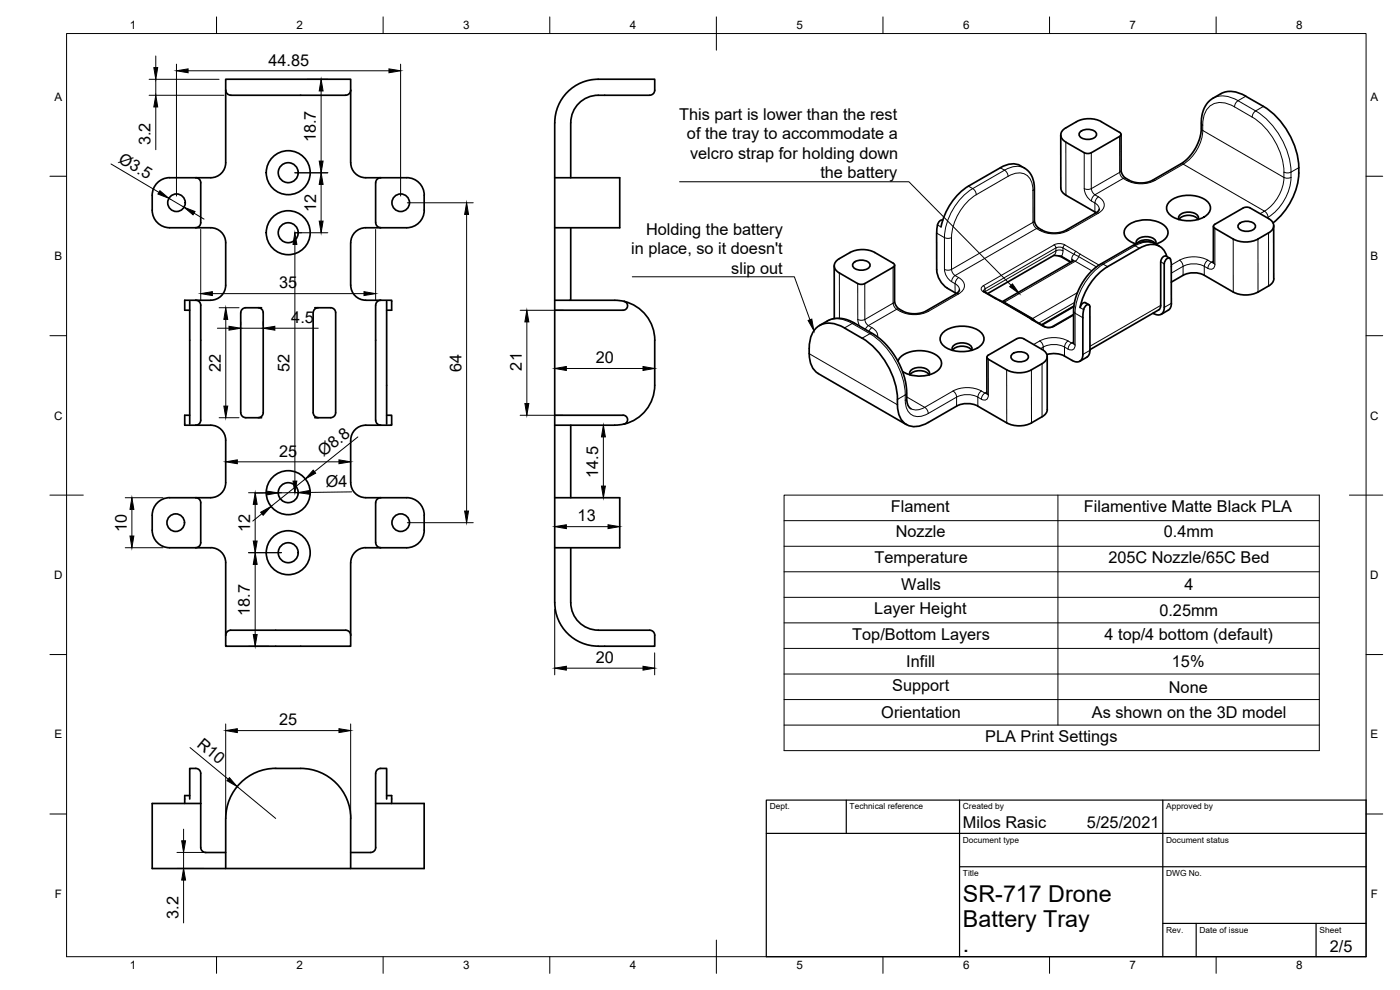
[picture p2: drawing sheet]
<svg xmlns="http://www.w3.org/2000/svg" width="420mm" height="297mm" viewBox="0 0 420 297" stroke-linecap="round" stroke-linejoin="round" font-family="sans-serif">
<!-- layer: Visible -->
<g fill="none" stroke="#000" stroke-width=".51">
<path d="M67.7 27.1v21.7a4.8 4.8 0 0 1-6 4.5h-3M67.7 27.1v-3.3h37.5v3.3M67.8 27.1a2.11 2.11 0 0 0 2.5 1.5h32.4a2.07 2.07 0 0 0 2.5-1.5M105.2 27.1v21.7a4.8 4.8 0 0 0 6.1 4.5h2.9M323.1 36.5l-3.2 1.8a2.27 2.27 0 0 0-1.6 2.2 2.27 2.27 0 0 0 1.6 2.1M324.2 39.6a3.6 3.6 0 0 1 4.8 .3 1.59 1.59 0 0 1-1.7 1.9 2.8 2.8 0 0 1-3.5-1.5zM330.5 36.5l5.5 3.2a.64 .64 0 0 1 .4 .6 .64 .64 0 0 1-.4 .6M330.5 36.5a8.2 8.2 0 0 0-7.4 0M366.4 28.1l-3.3 2-1 1.2-.7 1.1-.8 2.9-.1 3.7-.4 2.5-1.1 2.5-1.5 2.4-1.1 1.2-1.7 1.4-9.3 5.3-2.5 .6-2.5-.2-2.7-1.3-.8-.9-.4-1.2-.1-11M366.4 28.1a7.3 7.3 0 0 1 7.5 .8 31.9 31.9 0 0 1 8.6 5.6 23.8 23.8 0 0 1 7.3 15.8M50.9 53.3h7.8M50.9 53.3a5.3 5.3 0 0 0-5.2 5.3v4.5a5.3 5.3 0 0 0 5.2 5.2h9.5a8.6 8.6 0 0 1 5.7 1.1 4.5 4.5 0 0 1 1.6 3.4v12.8a4.5 4.5 0 0 1-4.5 4.5"/>
<path d="M58.7 53.3a1.49 1.49 0 0 1 1.5 1.5v12a1.49 1.49 0 0 1-1.5 1.5M114.2 53.3h7.8M114.2 53.3a1.49 1.49 0 0 0-1.4 1.5l-.1 12a1.54 1.54 0 0 0 1.5 1.5M122.1 53.3a5.2 5.2 0 0 1 5.2 5.3v4.5a5.3 5.3 0 0 1-5.2 5.2h-9.5a8.5 8.5 0 0 0-5.7 1.1 4.5 4.5 0 0 0-1.6 3.4l-.1 12.8a4.5 4.5 0 0 0 4.6 4.5M166.5 53.3h19.5v15h-19.5M171.3 53.3v-16.5a8.2 8.2 0 0 1 8.2-8.2h14.5a2.31 2.31 0 0 0 2.4-1.1l.1-3.7h-11.7a25.5 25.5 0 0 0-10.6 1.1 13.1 13.1 0 0 0-7.7 11.9v144a13.3 13.3 0 0 0 15 13.1h15v-3.3a2.08 2.08 0 0 0-2.5-1.5h-12.5a8.6 8.6 0 0 1-10.2-8.3v-16.5M300.2 50.3l-9.5 5.5a19.1 19.1 0 0 0-8.3 12.3M300.2 50.3a6.1 6.1 0 0 1 7.8 .5l1.4 1.6 .9 2.5 .3 11.9 .7 1.2 1.6 1.1 2.7 .8h1.5l1.9-.4 10-5.7 .9-1.1M318.3 40.5l.1 15.9 .4 1.2 1.1 1M319.9 58.6l9.1 5.2M336 40.9l-8.5 4.9-.8 .3-1.3-.3-5.5-3.1M389.8 50.3a20.4 20.4 0 0 1-7.8 16.6"/>
<path d="M171.3 68.3v21.8M250.4 79.8v15.8M256.2 78.8a3.6 3.6 0 0 1 4.8 .4 1.59 1.59 0 0 1-1.7 1.8 2.8 2.8 0 0 1-3.4-1.4zM268 79l-5.5-3.2a8.2 8.2 0 0 0-7.4 0l-3.2 1.8a2.27 2.27 0 0 0-1.5 2.2 2.27 2.27 0 0 0 1.5 2.1l5.5 3.2 1.3 .2 .8-.2 8.5-4.9M268 79a.64 .64 0 0 1 .5 .6 .64 .64 0 0 1-.5 .6M268.5 79.6v11l.3 .9 .7 1 2.1 1.2 2.8 .5 2.9-.6 9.6-5.5 .8-.6 .2-.5M281.1 69.9v11a7 7 0 0 0 3.2 5.6M282.9 66a2.02 2.02 0 0 0-1.7 2.5l-.1 1.4M321.3 78.7l-2.8-1.7-2.2-.4-19.9 11.5M322.1 78.2l-21.3 12.3M341 73.1a2.02 2.02 0 0 1 2.4-2.1 2.9 2.9 0 0 1 3.5 1.8l-.1 .4a4.3 4.3 0 0 0 3.7-3.6 4.9 4.9 0 0 0-4.5-3.5 8.7 8.7 0 0 0-8.1 2.2 2.69 2.69 0 0 0 1.2 4.1l1.8 .8M341.2 73.1a4 4 0 0 1 5.6 .1"/>
<path d="M348 73.9l-1.5-.8-1.5-.6h-1.8l-1.8 .5-11.2 6.3-1.5 1-1.9 1.9-2.4 3.3-1.1 2.5-.7 2.1-.4 2.8v10.2M350.2 76.9a4.7 4.7 0 0 0-7.2-2.9l-10.6 6a19.1 19.1 0 0 0-8.2 12.3M351 77.5l-1-.7a1.63 1.63 0 0 0-1.7 1.8v13l-.3 1.2-20.9 12.1M351.3 60.2a9.4 9.4 0 0 1 11.4 .6 2.73 2.73 0 0 1-1.4 4.3 9.5 9.5 0 0 1-10.6-1.1 2.55 2.55 0 0 1 .6-3.8zM354.1 64.5a4.2 4.2 0 0 1 5.4 .3l.1 1a4 4 0 0 0-5.8 0 1.12 1.12 0 0 1 .3-1.3zM364.2 67.9l-.1 11M364.6 67.3l-.3 .2a.61 .61 0 0 0 .3 1M371.9 67.2a3.6 3.6 0 0 1 4.8 .3 1.59 1.59 0 0 1-1.7 1.8 2.8 2.8 0 0 1-3.5-1.4zM380.7 65.6l-5.5-3.2-1.3-.2-.8 .2-8.5 4.9M380.7 65.6a2.26 2.26 0 0 1 1.6 2.1 2.26 2.26 0 0 1-1.6 2.2 12.2 12.2 0 0 1-5.5 2.6h-2.7l-1.7-.4-6.2-3.6M382.2 67.7l.1 15.9-.4 1.2-1.2 1M56.9 90.4v36.8"/>
<path d="M58.7 90.1a1.49 1.49 0 0 1 1.5 1.5M60.2 91.6v33.5a2.04 2.04 0 0 1-1.5 2.5M63.2 90.1h-7.8v3h1.5M77.5 92.3a1.49 1.49 0 0 1 1.5 1.5v30a1.49 1.49 0 0 1-1.5 1.5M78.5 92.3h-4.7a1.49 1.49 0 0 0-1.5 1.5l-.1 30a1.54 1.54 0 0 0 1.6 1.5M94.5 92.3h4.7a1.49 1.49 0 0 1 1.5 1.5v30a1.49 1.49 0 0 1-1.5 1.5M95.5 92.3a1.52 1.52 0 0 0-1.5 1.5v30a1.49 1.49 0 0 0 1.5 1.5M109.7 90.1h7.8v3h-1.5M112.7 91.6v33.5a2.1 2.1 0 0 0 1.5 2.5M114.2 90.1a1.49 1.49 0 0 0-1.4 1.5M116 90.4v36.8M166.5 90.1h18l2.8 .3"/>
<path d="M187.3 90.4a1.34 1.34 0 0 1 1 1.5 1.34 1.34 0 0 1-1.3 1.2h-20.5M187.3 90.4a12 12 0 0 1 9.2 11.7v13.5a12 12 0 0 1-9.2 11.6M245.9 97.7l3.9-2 2.2-.2 1.5 .2 2.9 1.2 5.8 3.4 2.7 2 3.3 3.9 2.3 4.4 1.4 4.6 .4 5.7 .4 1 .7 .7M253.4 98.4l5.3 3.1M253.5 98.4a6.7 6.7 0 0 0-9 .5 12.6 12.6 0 0 0-1.3 9.8l.9 2 1.5 1.4 26.4 15.3M283.3 99.5a9.4 9.4 0 0 1 11.4 .6 2.73 2.73 0 0 1-1.3 4.3 9.5 9.5 0 0 1-10.7-1.1 2.55 2.55 0 0 1 .6-3.8zM284.3 86.5l2.3 1.3M286.6 87.8l.4 .3M295.2 87.3l18.7 10.8 1.1 .1 .8-.2 6.4-3.7M322.3 92l-9.6 5.5M325 95.3v11M325 95.3a4.1 4.1 0 0 1 1.3-3.9l.6 .1 .2 .6v13.6l-.6 1.2-2.5 1.5"/>
<path d="M326.8 91.4l-1-.6a1.52 1.52 0 0 0-1.6 1.5M350.6 93.1l-2.1 1.2M351.5 91v-11.5l-.4-2a1.51 1.51 0 0 0-1.7 1.7v13a1.97 1.97 0 0 1-1 2.2 1.97 1.97 0 0 1-2.3-.4M351.5 91l-.1 1.1-.8 1M355.1 82.6l-3.6 2.1M355.1 82.6a7 7 0 0 1 6.3 0l8.7 5a8.2 8.2 0 0 0 7.4 0l3.2-1.8M258.7 101.5a23.2 23.2 0 0 1 10.6 19.9M269.5 108.4a6.3 6.3 0 0 1 6.2-3.2 7.3 7.3 0 0 1 6.7 2.9 3.1 3.1 0 0 1-2.5 4 10.2 10.2 0 0 1-9-.6M273.4 111.1a4.2 4.2 0 0 1 5.4 .3l.1 1.1a4 4 0 0 0-5.8 0 1.12 1.12 0 0 1 .3-1.4zM286.1 103.7a4.2 4.2 0 0 1 5.5 .3v1.1a4 4 0 0 0-5.7 0 1.14 1.14 0 0 1 .2-1.4zM296.2 107.2v11M296.6 107.8a.64 .64 0 0 1-.4-.6 .64 .64 0 0 1 .4-.6l8.5-5 .9-.2 1.2 .2 5.5 3.2a2.25 2.25 0 0 1 1.6 2.2 2.25 2.25 0 0 1-1.6 2.1 12.3 12.3 0 0 1-5.5 2.7h-2.7l-1.6-.5-6.3-3.5"/>
<path d="M303.7 106.3a3.6 3.6 0 0 1 4.9 .4 1.59 1.59 0 0 1-1.7 1.8 2.8 2.8 0 0 1-3.5-1.4zM314.3 107v15.9l-.4 1.1-1.1 1M325 106.3a1.94 1.94 0 0 1-1 2.1 1.94 1.94 0 0 1-2.2-.2 10 10 0 0 0-4.1-2l-2.1-.1-1.4 .3M56.9 124.6h-1.5v3h3.3M58.7 127.6h1.7a8.5 8.5 0 0 1 5.7 1 4.5 4.5 0 0 1 1.6 3.5v12.7a4.8 4.8 0 0 1-6 4.5h-3M73.7 125.3h4.8M94.5 125.3h4.7M114.2 127.6h-1.6a8.5 8.5 0 0 0-5.7 1 4.6 4.6 0 0 0-1.7 3.5l.1 12.7a4.8 4.8 0 0 0 6 4.5h2.9M116 124.6h1.5v3h-3.3M166.5 124.6h20.5M171.3 127.6v21.7M187 124.6a1.34 1.34 0 0 1 1.3 1.2 1.34 1.34 0 0 1-1 1.4"/>
<path d="M187.3 127.2l-2.8 .4h-18M269.3 121.4a5.7 5.7 0 0 0 5 6.6 8.3 8.3 0 0 0 4.3-1.2l8.5-5a6.9 6.9 0 0 1 6.4 .1l8.6 5a8.2 8.2 0 0 0 7.5 0l3.1-1.9M58.7 149.3h-7.8a5.3 5.3 0 0 0-5.2 5.3v4.5a5.3 5.3 0 0 0 5.2 5.2h7.8M58.7 149.3a1.49 1.49 0 0 1 1.5 1.5v12a1.49 1.49 0 0 1-1.5 1.5M114.2 149.3h7.9a5.2 5.2 0 0 1 5.2 5.3v4.5a5.3 5.3 0 0 1-5.2 5.2h-7.9M114.2 149.3a1.49 1.49 0 0 0-1.4 1.5l-.1 12a1.54 1.54 0 0 0 1.5 1.5M166.5 149.3h19.5v15h-19.5M58.7 164.3h1.7a8.4 8.4 0 0 1 5.7 1.1 4.5 4.5 0 0 1 1.6 3.4v21.8M114.2 164.3h-1.6a8.6 8.6 0 0 0-5.7 1.1 4.5 4.5 0 0 0-1.6 3.4l-.1 21.8M67.7 190.6v3.3h37.5v-3.3M67.8 190.6a2.05 2.05 0 0 1 2.5-1.5h32.4a2.07 2.07 0 0 1 2.5 1.5M56.9 238.7h-1.5v2.4"/>
<path d="M56.9 239.7v-9.1h1.8a2.08 2.08 0 0 1 1.5 2.5v8M116 239.7v-9.1h-1.8a2.08 2.08 0 0 0-1.5 2.5l.1 21.2a1.52 1.52 0 0 1-1.5 1.5h-6.1M116 238.7h1.5v2.4M60.2 241.1h-14.5v19.5h81.6v-19.5h-14.6M60.2 241.1v13.2a1.52 1.52 0 0 0 1.5 1.5h6M67.7 260.6v-10a28.3 28.3 0 0 1 1.2-10.9 15 15 0 0 1 13.9-9.2 31.7 31.7 0 0 1 11.9 .7 15.2 15.2 0 0 1 10.5 16.3v13.1"/>
<circle cx="86.5" cy="51.8" r="3"/>
<circle cx="86.5" cy="51.8" r="6.6"/>
<circle cx="53" cy="60.8" r="2.64"/>
<circle cx="86.5" cy="69.8" r="3"/>
<circle cx="86.5" cy="69.8" r="6.6"/>
<circle cx="120.3" cy="60.8" r="2.64"/>
<circle cx="52.7" cy="156.8" r="2.64"/>
<circle cx="86.5" cy="147.8" r="3"/>
<circle cx="86.5" cy="147.8" r="6.6"/>
<circle cx="120.3" cy="156.8" r="2.64"/>
<circle cx="86.5" cy="165.8" r="3"/>
<circle cx="86.5" cy="165.8" r="6.6"/>
</g>
<!-- layer: Visible Narrow -->
<g fill="none" stroke="#000" stroke-width=".3">
<path d="M360.5 38.5l.5 .6M360.5 36.9l.5 .6M361 39.1l24.3 14.1M361 39.1a12.9 12.9 0 0 1-5.9 10.1h-.7M364.1 29.5a7.3 7.3 0 0 1 7.5 .7M370.5 32.1l5.3 3M370.5 32.1a6 6 0 0 0-7.8 .2 9 9 0 0 0-1.7 6.8M371.5 30.2l5.3 3.1M371.6 30.2l-.7 .6-.4 1.2M373.9 28.9l-2.4 1.3M376.8 33.3l-.6 .6-.4 1.2a21.2 21.2 0 0 1 9.5 16.6M376.9 33.3a23.5 23.5 0 0 1 10.6 18.4"/>
<path d="M379.2 31.9l-2.4 1.4M290.6 55.8l1.3 .8M291.9 56.6a18.8 18.8 0 0 0-8.5 14.7M291.9 56.6l.7 .6 .4 1.2M293 58.4a16.4 16.4 0 0 0-7.4 12.9M300.2 50.3l1.3 .8M301.5 51.1l-9.6 5.5M301.5 51.1l.6 .6 .4 1.2-9.5 5.5M302.6 52.9a4.8 4.8 0 0 1 6.2 .3 6.1 6.1 0 0 1 1.2 4M307.5 50.5a6 6 0 0 0-6 .6M310 57.2v9.5M310.4 56.6l-.4 .6"/>
<path d="M319.9 42.7v15.9M325.4 45.8v10.8M325.4 56.6l.2 1.2 .6 1.2 1.3 1.3M327.5 45.8v10.8M327.5 56.6l-.8 .2-1.3-.2M327.5 56.6l.3 .8 .8 1-.6 .6-.5 1.3M329.7 59.1a2.58 2.58 0 0 1 1.7 2.4 2.58 2.58 0 0 1-1.8 2.5M329.7 59.1l-.7 .6-.4 1.2M336 40.9v10.8l-8.5 4.9M336.5 51.1a1.52 1.52 0 0 0 .6 2.4M337.8 53.5h-.7M338.9 54.1l-.8 .1-1-.7-8.5 4.9 1 .7"/>
<path d="M345.9 54.1l.7 .1 8.5-4.9 24.4 14.1-1.3 .7M346.6 54.1a9.4 9.4 0 0 1-8.4 0M385.3 51.7v1.5M385.3 53.2a12.9 12.9 0 0 1-5.8 10.2l.6 .6 .5 1.2M387.4 51.7a15.1 15.1 0 0 1-6.8 13.5M387.4 51.6l-.8 .3-1.3-.3M387.4 53.2l-.8 .3-1.3-.3M389.8 50.3l-2.4 1.4M281.1 69.9l2.3 1.4M281.3 67.5l1.1 .6M283.4 71.3v9.5M285.6 71.3v9.5"/>
<path d="M285.6 71.3l-.9 .2-1.2-.2M310 66.7l-24.4 14.1M310 66.7a1.55 1.55 0 0 0 1.8 1.8M310.4 66.1l-.4 .6M312.1 69.2l-1-.6-24.5 14.1 1.1 .6M312.9 69.1l-.8 .1M316.4 73.5l-21.3 12.2M316.4 73.5l.5 .9M316.9 75.3l-21.3 12.2v-.8M316.9 74.4l-21.3 12.3M316.9 74.4v.9M316.9 75.2l-.2 .9-.4 .5 2.2 .2 3 1.8"/>
<path d="M319 74.4l3.4 1.9M319 74.4v.9M319 74.4l-1.3-.3-.8 .3M319 75.3l-1.3-.3-.8 .3M319 75.2l-.4 1.6 .1 .4M319.5 73.5l3.4 1.9M319.5 73.5l-.5 .9M319.6 73.5l-1.6-.4-1.6 .4M319.9 69.1l.7 .1M320.6 69.2a9.4 9.4 0 0 1-8.5 0M321.6 77.8v.7M322.4 76.3l6.7 3.8"/>
<path d="M322.4 76.3a1.14 1.14 0 0 0-.3 1.9M322.9 75.4l1.3 .9M322.9 75.4l-.5 .9M324.2 76.3l5.6 3.2M324.2 76.3l-.5 .7a1.39 1.39 0 0 1-1.7 1.3M327.5 60.3l1.1 .6M328.6 60.9l1.1 1 .2 .8M328.6 60.9v2.7M328.9 63.9l.7 .1-9 5.2M330.4 79.2l.7 .1a18.8 18.8 0 0 0-8.5 14.7M339.9 73.7l.8 .1M340.7 73.8l-9.6 5.5 1.3 .7"/>
<path d="M340.7 73.8l1.2 .7M346.7 73.1a6 6 0 0 0-6 .6M348.3 78.6l1.1 .6M354 78.1l-2.5 1.4M354 78.1l.6 .6 .5 1.2M355 79.9l-3.5 2.1M355 79.9l.1 2.7M361.4 79.9l1.1 .6M361.4 79.9v2.7M361.4 79.9a7 7 0 0 0-6.3 0M362.5 78.1a9.4 9.4 0 0 0-8.5 0M363.6 78.7l-.7 .6-.4 1.2"/>
<path d="M363.6 78.7l.6 .1M364.2 78.3l-.7 .4-1-.6-.9 1-.2 .8M364.2 78.7a1.24 1.24 0 0 1 0 1.7 1.24 1.24 0 0 1-1.7 .1M364.6 68.5v10.8M370.1 71.7v15.9M377.5 71.7v15.9M380.6 65.2l-.3 .1M380.7 69.9v15.9M248.3 96.3a7.3 7.3 0 0 1 7.5 .8M251.9 81.9v13.6M255.8 97.1l5.3 3M255.8 97.1l-2.4 1.3"/>
<path d="M256.5 97l-.7 .1M257.4 85.1v10.8M257.4 95.9l.6 1.9M259.5 85.1v10.8M259.6 95.9l-.9 .2-1.3-.2M259.6 95.9l.2 .8 .8 1-.9 1.1M261.7 98.3l.5 .4a2.6 2.6 0 0 1 1.2 2.4M261.7 98.3l-.9 1.1M268 80.2v10.8l-8.5 4.9M268.5 90.3a1.54 1.54 0 0 0 .6 2.5l.8-.1M270.2 93.4l-1.1-.6-8.5 4.9 1.1 .6M270.9 93.3l-.7 .1"/>
<path d="M277.9 93.3l.8 .1M278.7 93.4a9.4 9.4 0 0 1-8.5 0M283.5 80.8a5 5 0 0 0 3.1 4.3M285.6 80.8l-.9 .3-1.2-.3M285.6 80.8l.2 .9 .8 1M286.6 85.1v2.7M286.6 85.1l1.1 1 .3 .8M286.7 82.7l-.7 .6-.4 1.2M286.9 88.1l.8 .1M287.7 88.2l-9.1 5.2M287.7 83.3a2.58 2.58 0 0 1 1.7 2.4 2.58 2.58 0 0 1-1.7 2.5M287.7 83.3l-.6 .6-.4 1.2"/>
<path d="M295.1 87.6l3.4 1.9M295.1 85.7a.97 .97 0 0 0-.7 1 .97 .97 0 0 0 .7 .9M295.1 85.7l.5 .9M295.5 87.5l-.4 .1M295.6 87.5v.1M295.6 86.7l-.4 .6M298.5 89.5l14.6 8.5M298.9 89.5h-.4M300.3 90.2l-.3 .1M300.8 90.5l.7 .1M301.5 90.6l8.4 5M301.5 90.6l-.3 .1"/>
<path d="M308.8 95.1l-.3 .1M310 95.6l.7 .7M310 95.5l-.4 .2M310.1 96l-.3 .1M313.5 98h-.4M315.9 98h.4M316.3 98l-1.6 .4-1.6-.4M322.2 94.6l-5.9 3.4M322.2 93.4l.5 .6M322.3 91.7l-9.8 5.7M322.5 90.8l-10.8 6.2M322.6 94l2.4 1.3"/>
<path d="M322.6 94v9.5M323.3 87.8l-13.4 7.8M324.1 92.3l1.1 .6M327.7 81.3l-5-2.9-21.2 12.2M348.3 91.6l-21.2 12.3M351.5 91l-2.1 1.2M242.8 106.1l26.5 15.3M261.1 100.1l-2.4 1.4M261.1 100.1a23.5 23.5 0 0 1 10.6 18.4M261.8 100.1h-.7M271.7 118.5v1.6l.4-.6M271.7 118.5l-2.4 1.4"/>
<path d="M272.1 117.9l-.4 .6M286 117.3l-8.5 4.9-5.4-3.1M286 117.3a9.4 9.4 0 0 1 9.6 .6l.6-.3M286 117.3l.7 .6 .4 1.2M287.1 119.2l-8.5 4.9M287.1 119.2v2.7M293.5 119.2a7 7 0 0 0-6.4 0M293.5 119.2v2.7M294.5 117.3l-.6 .6-.4 1.2M296.2 118.1a1.41 1.41 0 0 0-1.7 1.7M296.6 107.8v10.7l-.4-.6M296.6 118.5a1.29 1.29 0 0 1-.6 1.4 1.29 1.29 0 0 1-1.5-.1l-1-.6"/>
<path d="M302.1 111v15.9M309.5 111l.1 15.9M312 102.3l.9 1 .2 .8M312.7 109.1v15.9M313.1 104.1l-.8 .5M313.1 104.1v1M319.5 104.1a7 7 0 0 0-6.4 0M319.5 104.1l1 .6M319.5 104.1v2.7M320.5 102.3l-.6 .6-.4 1.2M322.2 102.6l-.6 .3a9.7 9.7 0 0 0-11.4 .5M322.2 103a1.41 1.41 0 0 0-1.7 1.7"/>
<path d="M322.2 102.9l.5 .6M322.7 103.5a1.29 1.29 0 0 1-.7 1.4 1.29 1.29 0 0 1-1.5-.2M327.1 105.1l-2.1 1.2M271.7 120.1a4.1 4.1 0 0 0 4.9 4.8l2-.8-.5-1.3-.6-.6-1.3 .6-1.2 .2-1.6-.4"/>
</g>
<!-- layer: Border -->
<g fill="none" stroke="#000" stroke-width=".3">
<path d="M20 10.1h390v276.9h-390zM65 5.1v5M115 5.1v5M165 5.1v5M215 5.1v10M265 5.1v5M315 5.1v5M365 5.1v5M15 52.9h5M410 52.9h5M15 100.7h5M410 100.7h5"/>
<path d="M15 148.6h10M405 148.6h10M15 196.4h5M410 196.4h5M15 244.2h5M410 244.2h5M65 287v5M115 287v5M165 287v5M215 282.1v9.9M265 287v5M315 287v5"/>
<path d="M365 287v5"/>
</g>
<!-- layer: TitleBlock -->
<path d="M230 240.1h180v46.9h-180zM230 250h180M254 240.1v9.9M288 240.1v46.9M349 240.1v46.9M288 260.1h122M349 277.1h61M359 277.1v9.9M395 277.1v9.9" fill="none" stroke="#000" stroke-width=".36"/>
<!-- layer: Dimensions -->
<g fill="none" stroke="#000" stroke-width=".3">
<path d="M46.8 16.8v3.5M53 19.2v39.6M120.2 19.2v39.6M44.7 23.8h21M44.7 28.6h22.5M46.8 23.8v4.8M46.8 32.1v12.8M56.5 21.2h60.2M92.2 23.8h6.2M96.4 27.3v21M33.3 49.2l14.4 8.5M50.7 59.5l4.5 2.7"/>
<path d="M88.5 51.8h9.9M96.4 55.3v11M58.2 64l3 1.8M60.2 68.8v21.3M88.5 69.8h9.9M88.5 73.3v71M112.7 68.8v21.3M122.2 60.8h19.8M140 64.3v89M63.7 88.1h45.5M65.2 98.5h3.5M65.8 92.3h5.9"/>
<path d="M67.8 95.8v26M72.2 96.5v1.1M72.2 98.5h6.8M79 96.5v1.1M82.5 98.5h13M156.1 93.1h12.9M158.1 96.6v24.5M170 110.6h23M65.8 125.3h5.9M71.2 138.6h30.5M107.4 131.1l-13 10.4M156.1 124.6h12.9"/>
<path d="M181.1 131.1v14.7M37.6 149.3h11.3M39.6 152.8v8M74.6 147.8h9.9M76.6 151.3v11M78.6 154.1l-2.7 2.2M80 147.9l-3.5 .1M88.5 147.8h2M89.5 147.8l-6 .1M91.6 143.7l-10.3 8.3M105.6 147.6l-12.6 .2M122.2 156.8h19.8"/>
<path d="M170 158h12.5M37.6 164.3h11.3M74.6 165.8h9.9M76.6 169.3v21.1M74.6 193.9h6.1M166.5 182.8v19.7M196.5 195.9v6.6M67.7 217.2v28.3M71.2 219.2h30.5M105.2 217.2v28.3M170 200.5h23M57 224.3l11.5 9.5"/>
<path d="M71.2 236l11.5 9.6M53.1 255.8h8.1M55.1 248.8v3.5M55.1 255.8v4.8M53.1 260.6h8.1M55.1 264.1v12.8"/>
</g>
<g fill="#000" stroke="#000" stroke-width=".3">
<path d="M46.2 20.3h1.1l-.5 3.5zM46.8 28.6l.5 3.5h-1.1zM53 21.2l3.5-.5v1.1zM96.4 23.8l.6 3.5h-1.2zM116.7 20.7l3.5 .5-3.5 .6zM48 57.2l2.7 2.3-3.3-1.3zM96.4 51.8l.6 3.5h-1.2zM95.8 48.3h1.2l-.6 3.5zM55.2 62.2l3.3 1.3-.6 1zM88.5 69.8l.6 3.5h-1.2zM95.8 66.3h1.2l-.6 3.5zM140 60.8l.6 3.5h-1.2z"/>
<path d="M60.2 88.1l3.5-.6v1.2zM67.8 92.3l.5 3.5h-1.1zM68.7 97.9l3.5 .6-3.5 .6zM79 98.5l3.5-.6v1.2zM109.2 87.5l3.5 .6-3.5 .6zM158.1 93.1l.6 3.5h-1.2zM166.5 110.6l3.5-.6v1.2zM193 110l3.5 .6-3.5 .6zM67.2 121.8h1.1l-.5 3.5zM67.7 138.6l3.5-.6v1.1zM101.7 138l3.5 .6-3.5 .5zM157.5 121.1h1.2l-.6 3.5z"/>
<path d="M181.1 127.6l.6 3.5h-1.2zM39.6 149.3l.6 3.5h-1.2zM76.6 147.8l.6 3.5h-1.2zM78.2 153.7l3.1-1.7-2.3 2.6zM80 147.3l3.5 .6-3.5 .6zM87.9 144.3h1.2l-.6 3.5zM89.5 147.8l3.5-.6v1.1zM94 141.1l.7 .9-3.1 1.7zM139.4 153.3h1.2l-.6 3.5zM166.5 158l3.5-.6v1.2zM180.5 145.8h1.2l-.6 3.5zM182.5 157.4l3.5 .6-3.5 .6z"/>
<path d="M39 160.8h1.2l-.6 3.5zM76 162.3h1.2l-.6 3.5zM76.6 165.8l.6 3.5h-1.2zM76 190.4h1.2l-.6 3.5zM166.5 200.5l3.5-.6v1.2zM193 199.9l3.5 .6-3.5 .6zM67.7 219.2l3.5-.6v1.2zM101.7 218.6l3.5 .6-3.5 .6zM68.9 233.3l2.3 2.7-3.1-1.8zM54.5 252.3h1.2l-.6 3.5zM55.1 260.6l.6 3.5h-1.2z"/>
</g>
<!-- layer: BOM -->
<path d="M235.3 148.6h160.6v76.6h-160.6zM235.3 156.2h160.6M317.5 148.6v69M235.3 179.2h160.6M235.3 171.6h160.6M235.3 163.9h160.6M235.3 194.5h160.6M235.3 186.9h160.6M235.3 217.6h160.6M235.3 209.9h160.6M235.3 202.2h160.6" fill="none" stroke="#000" stroke-width=".3"/>
<!-- layer: Annotations -->
<path d="M242.5 96.1l1.1-.4 .7 3.5zM303 86l.8-.8 2.1 2.9z" fill="#000" stroke="#000" stroke-width=".3"/>
<path d="M203.9 54.5h68.9l30.6 31.1M189.8 83h48.6l4.7 13" fill="none" stroke="#000" stroke-width=".3"/>
<g font-size="7">
<text x="289" y="270.6">SR-717 Drone</text>
<text x="289" y="278.1">Battery Tray</text>
<text x="289" y="285.5">.</text>
</g>
<g font-size="4.9">
<text x="80.5" y="19.7">44.85</text>
<text x="203.8" y="35.9">This part is lower than the rest</text>
<text x="206.2" y="41.8">of the tray to accommodate a</text>
<text x="45.2" y="43.6" transform="rotate(-90 45.2 43.6)">3.2</text>
<text x="94.8" y="42.7" transform="rotate(-90 94.8 42.7)">18.7</text>
<text x="207.1" y="47.7">velcro strap for holding down</text>
<text x="35.3" y="48.5" transform="rotate(31 35.3 48.5)">Ø3.5</text>
<text x="246.2" y="53.5">the battery</text>
<text x="94.9" y="63.7" transform="rotate(-90 94.9 63.7)">12</text>
<text x="193.9" y="70.4">Holding the battery</text>
<text x="189.4" y="76.2">in place, so it doesn't</text>
<text x="219.5" y="82.1">slip out</text>
<text x="83.8" y="86.5">35</text>
<text x="87.4" y="96.9">4.5</text>
<text x="66.3" y="111.5" transform="rotate(-90 66.3 111.5)">22</text>
<text x="86.9" y="111.5" transform="rotate(-90 86.9 111.5)">52</text>
<text x="138.5" y="111.5" transform="rotate(-90 138.5 111.5)">64</text>
<text x="156.6" y="111.2" transform="rotate(-90 156.6 111.2)">21</text>
<text x="178.8" y="109">20</text>
<text x="83.8" y="137">25</text>
<text x="97.1" y="137.2" transform="rotate(-39 97.1 137.2)">Ø8.8</text>
<text x="179.5" y="143.4" transform="rotate(-90 179.5 143.4)">14.5</text>
<text x="97.8" y="146" transform="rotate(-1 97.8 146)">Ø4</text>
<text x="267.4" y="153.6">Flament</text>
<text x="325.3" y="153.6">Filamentive Matte Black PLA</text>
<text x="38" y="159.7" transform="rotate(-90 38 159.7)">10</text>
<text x="75.1" y="159.7" transform="rotate(-90 75.1 159.7)">12</text>
<text x="173.4" y="156.4">13</text>
<text x="268.8" y="161.2">Nozzle</text>
<text x="349.3" y="161.2">0.4mm</text>
<text x="262.4" y="168.9">Temperature</text>
<text x="332.6" y="169">205C Nozzle/65C Bed</text>
<text x="270.5" y="177.1">Walls</text>
<text x="355.5" y="177.2">4</text>
<text x="75" y="184.8" transform="rotate(-90 75 184.8)">18.7</text>
<text x="262.4" y="184.3">Layer Height</text>
<text x="347.9" y="184.8">0.25mm</text>
<text x="255.8" y="192">Top/Bottom Layers</text>
<text x="331.5" y="192">4 top/4 bottom (default)</text>
<text x="178.8" y="198.9">20</text>
<text x="272" y="200.2">Infill</text>
<text x="351.7" y="200.1">15%</text>
<text x="267.8" y="207.4">Support</text>
<text x="350.8" y="207.8">None</text>
<text x="264.5" y="215.5">Orientation</text>
<text x="327.7" y="215.4">As shown on the 3D model</text>
<text x="83.8" y="217.7">25</text>
<text x="58.9" y="223.8" transform="rotate(40 58.9 223.8)">R10</text>
<text x="295.7" y="222.7">PLA Print Settings</text>
<text x="289" y="248.5">Milos Rasic</text>
<text x="326.2" y="248.5">5/25/2021</text>
<text x="53.6" y="275.6" transform="rotate(-90 53.6 275.6)">3.2</text>
<text x="399.1" y="285.7">2/5</text>
</g>
<g font-size="3.5">
<text x="39" y="8.8">1</text>
<text x="89" y="8.8">2</text>
<text x="139" y="8.8">3</text>
<text x="189" y="8.8">4</text>
<text x="239" y="8.8">5</text>
<text x="289" y="8.8">6</text>
<text x="339" y="8.8">7</text>
<text x="389" y="8.8">8</text>
<text x="16.3" y="30.2">A</text>
<text x="411.3" y="30.2">A</text>
<text x="16.3" y="78">B</text>
<text x="411.3" y="78">B</text>
<text x="16.2" y="125.9">C</text>
<text x="411.2" y="125.9">C</text>
<text x="16.2" y="173.7">D</text>
<text x="411.2" y="173.7">D</text>
<text x="16.3" y="221.6">E</text>
<text x="411.3" y="221.6">E</text>
<text x="16.4" y="269.4">F</text>
<text x="411.4" y="269.4">F</text>
<text x="39" y="290.8">1</text>
<text x="89" y="290.8">2</text>
<text x="139" y="290.8">3</text>
<text x="189" y="290.8">4</text>
<text x="239" y="290.8">5</text>
<text x="289" y="290.8">6</text>
<text x="339" y="290.8">7</text>
<text x="389" y="290.8">8</text>
</g>
<g font-size="2.5">
<text x="231" y="242.9">Dept.</text>
<text x="255" y="242.9">Technical reference</text>
<text x="289" y="242.9">Created by</text>
<text x="350" y="242.9">Approved by</text>
<text x="289" y="252.8">Document type</text>
<text x="350" y="252.8">Document status</text>
<text x="289" y="262.9">Title</text>
<text x="350" y="262.9">DWG No.</text>
<text x="350" y="279.9">Rev.</text>
<text x="360" y="279.9">Date of issue</text>
<text x="396" y="279.9">Sheet</text>
</g>
</svg>
